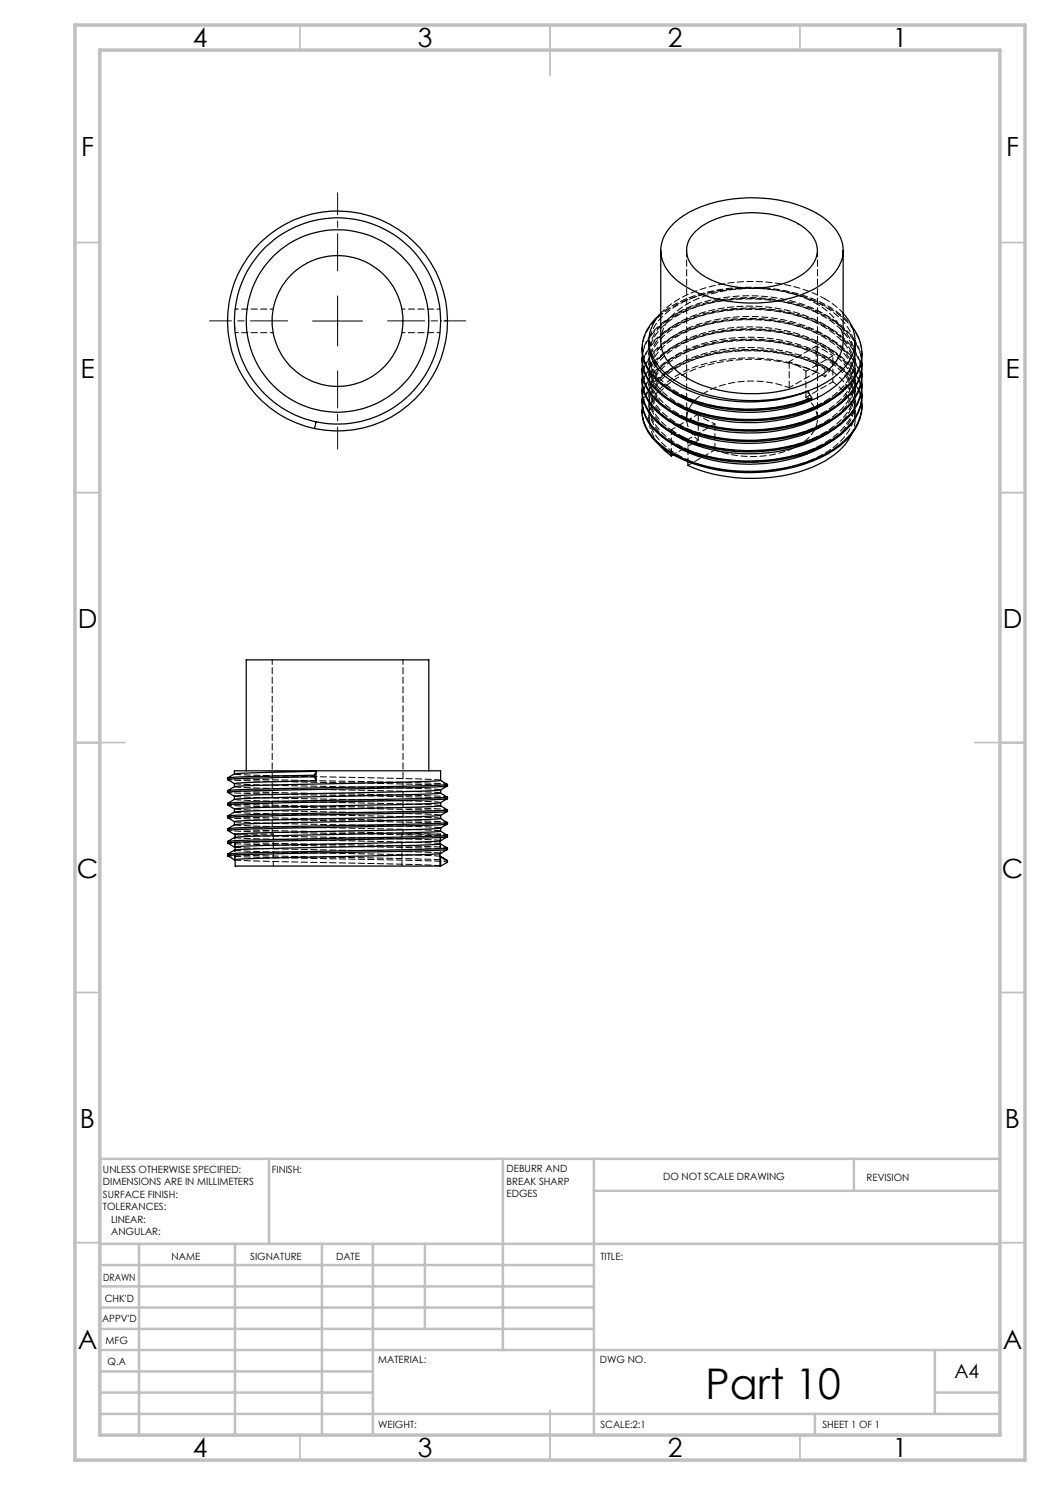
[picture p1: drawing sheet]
<svg xmlns="http://www.w3.org/2000/svg" width="210mm" height="297mm" viewBox="0 0 210 297" stroke-linecap="round" stroke-linejoin="round" font-family="sans-serif">
<path d="M67.5 54.2v-15.6M57.5 64.2h-15.6M67.5 74.2v15.6M77.5 64.2h15.6" fill="none" stroke="#000" stroke-width=".2" stroke-dasharray="15.2 1.3 1.3 1.3" stroke-dashoffset="7.8"/>
<path d="M67.5 59.2v10M62.5 64.2h10" fill="none" stroke="#000" stroke-width=".2"/>
<g fill="none" stroke="#c0c0c0" stroke-width=".35">
<path d="M60 5v5M110 5v10M160 5v5M15 48.5h5M200 48.5h5M15 98.5h5M200 98.5h5M15 148.5h10M195 148.5h10M15 198.5h5M200 198.5h5M15 248.5h5"/>
<path d="M200 248.5h5M60 287v5M110 282v10M160 287v5"/>
</g>
<g fill="none" stroke="#c0c0c0" stroke-width=".5">
<path d="M53.8 231.8v17M100.6 231.8v38.2M118.8 231.8v55.2M118.8 238.2h81.2M170.8 231.8v6.4M200 231.8h-180v55.2M20 248.8h180M20 257.3h98.8M20 253h98.8M27.8 248.8v38.2M47 248.8v38.2M64.4 248.8v38.2"/>
<path d="M74.6 248.8v38.2M85 248.8v17M20 265.8h98.8M20 261.5h98.8M20 278.5h54.6M20 274.3h54.6M20 270h180M187 278.5h13M187 270v12.8M20 282.8h180M163 282.8v4.2"/>
</g>
<path d="M15 5h190v287h-190zM20 10h180v277h-180z" fill="none" stroke="#c0c0c0" stroke-width=".7"/>
<g fill="none" stroke="#000" stroke-width=".25">
<path d="M132.2 50.1v18.1a8.2 8.2 0 0 0 4 6.6 25.9 25.9 0 0 0 16.4 3.9 21.5 21.5 0 0 0 13.9-5.5 7.2 7.2 0 0 0 2.1-5v-18.1M134.8 44.6a21.7 21.7 0 0 1 13.4-5 26.7 26.7 0 0 1 16.4 3.9 8.5 8.5 0 0 1 4 6.7 9 9 0 0 1-5 7.1 28.1 28.1 0 0 1-20.5 2.4 16.5 16.5 0 0 1-9.8-5.9 6.6 6.6 0 0 1 1-8.7zM139.1 46.2a16.7 16.7 0 0 1 11.7-3.7 16.4 16.4 0 0 1 10.8 3.7 4.9 4.9 0 0 1 0 7.7 16.7 16.7 0 0 1-11.6 3.7 16.5 16.5 0 0 1-10.9-3.7 5 5 0 0 1 0-7.7zM128.4 69.6a8.2 8.2 0 0 0 3 6.5 24.3 24.3 0 0 0 14 5.7 36.9 36.9 0 0 0 16.9-1.9v-.3M129.8 68.2a8.4 8.4 0 0 0 4.1 7.7 27.1 27.1 0 0 0 15.6 4.5 32 32 0 0 0 12.1-2.1l.7 1.3M131.9 63a8.1 8.1 0 0 0-2.7 9.8 14 14 0 0 0 7.3 6.4 35.3 35.3 0 0 0 25.8 .4M132.2 62.6a7.7 7.7 0 0 0 0 11.2 21.7 21.7 0 0 0 12.4 5.8 31.4 31.4 0 0 0 20.7-3.2 10.6 10.6 0 0 0 5.7-7.4 7.9 7.9 0 0 0-2.4-6.4M170.3 65.2a8.4 8.4 0 0 1-.2 11.3 21.2 21.2 0 0 1-11.2 6.3 35.5 35.5 0 0 1-22.4-1.5 13.4 13.4 0 0 1-7.8-7.4l-.2-1.2v-1.8M171 68.2a9.7 9.7 0 0 1-3.9 9 27.3 27.3 0 0 1-15.7 5.2 29 29 0 0 1-16.9-3.9M172.3 78.1a9.8 9.8 0 0 1-4.3 8.7 30.1 30.1 0 0 1-18.8 5.4 29.1 29.1 0 0 1-16.8-5.1 8.8 8.8 0 0 1-3.9-7.9M172.3 76a9.9 9.9 0 0 1-4.3 8.7 31.2 31.2 0 0 1-20.8 5.3 27.5 27.5 0 0 1-14.8-4.9 8.8 8.8 0 0 1-3.9-8M172.3 73.9a9.9 9.9 0 0 1-4.3 8.8 29.3 29.3 0 0 1-17 5.3 29.9 29.9 0 0 1-18.6-5 8.8 8.8 0 0 1-3.9-8"/>
<path d="M172.3 71.8a9.8 9.8 0 0 1-4.3 8.8 29.3 29.3 0 0 1-17 5.4 31.1 31.1 0 0 1-17.4-4.2 10.9 10.9 0 0 1-5.1-7v-1.8M172.4 79a9.9 9.9 0 0 1-4.4 8.1 27.7 27.7 0 0 1-15 5.2 32 32 0 0 1-19.4-4 10.6 10.6 0 0 1-5.1-7l-.1-1.3M172.4 76.9a9.9 9.9 0 0 1-4.4 8.1 29.3 29.3 0 0 1-17 5.4 30.8 30.8 0 0 1-17.4-4.2 9.7 9.7 0 0 1-5.2-8.1v-.1M172.4 74.8a9.9 9.9 0 0 1-4.4 8.1 29.3 29.3 0 0 1-17 5.4 31.1 31.1 0 0 1-17.4-4.2 10.6 10.6 0 0 1-5.1-7l-.1-1.2M172.4 72.8a9.8 9.8 0 0 1-4.4 8 29.8 29.8 0 0 1-18.8 5.4 28.8 28.8 0 0 1-16.8-5 9.1 9.1 0 0 1-4-7.4M172.4 70.7a9.9 9.9 0 0 1-4.4 8.1 31.2 31.2 0 0 1-20.8 5.3 28.3 28.3 0 0 1-14.8-5 9.1 9.1 0 0 1-4-7.4M63.2 84.3l-.3 1.4a22 22 0 0 1-13.4-34.2 22 22 0 0 1 36.7 1.2 22 22 0 0 1-15.5 33.3 21.5 21.5 0 0 1-7.8-.3M131.8 89l2.4 2.2M134.2 90.7v.5M134.4 88.8l3.2 1.7M134.4 86.7l3.2 1.7M134.7 90.9l-.5 .3"/>
<path d="M136.6 89.8l-.2 .1M137.6 88.2v.2M137.6 90.3v.2M165.8 86.5a31.9 31.9 0 0 1-25.2 3l-3-1.1M165.8 84.4a31.2 31.2 0 0 1-21.9 3.8 23.7 23.7 0 0 1-9.4-3.5M165.8 82.3a29.6 29.6 0 0 1-18.1 4.2 26.6 26.6 0 0 1-13.2-3.9M165.8 80.3a29.9 29.9 0 0 1-18.1 4.2 27.1 27.1 0 0 1-13.2-4M165.8 88.5a30.3 30.3 0 0 1-16 4.3 31.9 31.9 0 0 1-12.2-2.3M170.4 86.7a14.1 14.1 0 0 1-7.8 6.7 33.4 33.4 0 0 1-25-.3v-.7M172.3 80.1a9.8 9.8 0 0 1-4.3 8.8 29.3 29.3 0 0 1-17 5.4 31.1 31.1 0 0 1-17.4-4.2 10.6 10.6 0 0 1-5.1-7v-1.9M172.4 81.1a9.9 9.9 0 0 1-4.4 8 31.2 31.2 0 0 1-20.8 5.3 28.3 28.3 0 0 1-14.8-4.9 9.1 9.1 0 0 1-4-7.4M45.5 158.5l1.4 .8"/>
<path d="M45.5 155.9l1.4 .8M46.9 159.9l-1.4 .8v.3M46.9 157.3l-1.4 .8v.4M46.9 154.8l-1.4 .8v.3M46.9 154.8v-.6h41.2v1.9l-.5 .1-35.3 .9-5.4 .2M49.2 154.2v-22.2h36.6v22.2M62.9 155l-13 .3-4.4 .3M62.9 155.4l-13 .2-4.4 .3M62.9 155v.4M62.9 155.4l.3 .8M63.2 154.3l-13.2 .3-3.1 .2M63.2 156.2l-15.3 .4-1 .1v.6"/>
<path d="M63.2 154.3l-.3 .7M63.2 154.3v1.9M88 158.6l1.5 .8a1019.7 1019.7 0 0 1-35.6 .9l-6 .2-2.4 .2M88 156l1.5 .9a1019.7 1019.7 0 0 1-35.6 .9l-6 .1-2.4 .2M88.1 158l-7 .3-17.9 .4a207.5 207.5 0 0 0-16.3 .5v.7M88.1 158v.6l-1.8 .2-34 .8-5.4 .3M89.5 157.2a1011.8 1011.8 0 0 1-35.6 .9l-6 .2-2.4 .2M89.5 159.4v.3M89.5 156.9v.3l-1.4 .8M89.5 159.7l-1.4 .8M89.5 159.7a1019.7 1019.7 0 0 1-35.6 1l-6 .1-2.4 .2M45.5 171.2l1.5 .8"/>
<path d="M45.5 168.6l1.5 .9M45.5 166.1l1.5 .8M45.5 163.5l1.4 .9M45.5 161l1.4 .8M46.9 165l-1.4 .8v.3M46.9 162.4l-1.4 .8v.3M46.9 161.8v.6M46.9 166.9h.1M46.9 166.9h.1v.6M47 167.5l-1.5 .8v.3M47 170l-1.5 .8v.4M47 169.4h-.1"/>
<path d="M47 171.9h-.1M47 169.4v.6M88 168.8l-7.5 .4-27.7 .5-5.8 .3M88 168.7l.1 .1h-.1M88 168.2l-7.5 .3-27.7 .6-5.8 .3M88 170.7l-7.5 .4-27.7 .5-5.8 .3M88 173.2h.1M88 170.7v2.5h-41v-1.3M88 168.2v.6M88 166.2l1.5 .8a1019.7 1019.7 0 0 1-35.6 1l-6 .1-2.4 .2M88 163.7l1.5 .8a1019.7 1019.7 0 0 1-35.6 .9l-6 .2-2.4 .2M88 161.1l1.5 .9a1019.7 1019.7 0 0 1-35.6 .9l-6 .1-2.4 .2"/>
<path d="M88.1 168.8l1.4 .8a1019.7 1019.7 0 0 1-35.6 .9l-6 .1-2.4 .2M88.1 163.1l-5.8 .3-19.1 .4a207.4 207.4 0 0 0-16.3 .5v.7M88.1 160.5l-5.2 .3-28.3 .6-7.7 .4M88.1 171.3h-.1l1.5 .8M88.1 165.6v.7l-1.8 .1-34 .8-5.3 .3M88.1 163.1v.6l-1.8 .2-34 .8-5.4 .3M88.1 160.5v.7l-1.8 .1-34 .8-5.4 .3M88.1 171.3l1.4 .8M88.1 165.6l-7.7 .4-28.4 .6-5.1 .3M88.1 171.3v1.9M89.5 169.6v.3M89.5 167v.4"/>
<path d="M89.5 164.5v.3M89.5 162v.3M89.5 162.3l-1.4 .8M89.5 164.8l-1.4 .8M89.5 167.4l-1.5 .8M89.5 169.9l-1.5 .8M89.5 169.9a1019.7 1019.7 0 0 1-35.6 .9l-6 .2-2.4 .2M89.5 167.4a1019.7 1019.7 0 0 1-35.6 .9l-6 .1-2.4 .2M89.5 164.8a1019.7 1019.7 0 0 1-35.6 .9l-6 .2-2.4 .2M89.5 162.3a1019.7 1019.7 0 0 1-35.6 .9l-6 .1-2.4 .2M89.5 172.1v.3l-1.4 .8"/>
<circle cx="67.5" cy="64.2" r="13.1"/>
<circle cx="67.5" cy="64.2" r="20.6"/>
<circle cx="67.5" cy="64.2" r="18.3"/>
</g>
<path d="M89.5 64.2h-1.4M166 74.1a34.5 34.5 0 0 0-30.7-.7 11.8 11.8 0 0 0-6.8 7.7l-.1 1.2M170.3 65.1a20.8 20.8 0 0 0-11-6.4 35.2 35.2 0 0 0-24 2l-1.3 .7-2.1 1.6M88 168.2v-1.4" fill="none" stroke="#000" stroke-width=".2" stroke-dasharray="1.3 .6" stroke-dashoffset=".7"/>
<g fill="none" stroke="#000" stroke-width=".2" stroke-dasharray="1.3 .6">
<path d="M137.3 50.1v33.7M46.9 65.4l.1 .4M47 66.5h.1M47 61.8h.1M88 66.5h.1M88.1 64.2h.1M129.8 76.8v.5M129.8 74.7v.5M129.8 72.6v.5M129.8 70.5v.6M129.8 78.8v.6M163.2 70.3v.5"/>
<path d="M163.2 72.3v.5M163.2 74.4h.1M166 74.1v-.2M166.6 72.8v-.5M171 70a9.4 9.4 0 0 0-4.1-7.3 27.5 27.5 0 0 0-16.3-5.1M171 72.1v-.5M171 74.2v-.6M171 76.2v-.5M171 78.3v-.5M62.9 84.3h.3M62.9 85.7h.1M129.8 80.9v.5"/>
<path d="M134.3 88.6l.2 .1M134.3 86.5l.2 .2M134.3 90.7v-.5M134.3 88.6v-.5M134.3 86.5v-.5M134.3 86h.1M137.6 87.9v.3M137.6 89.9v.4M137.6 92v.3M163.5 83.8v-33.7M171 80.4v-.5M46.9 159.2h.1"/>
<path d="M46.9 156.7h.1M46.9 159.9h.1M46.9 157.3h.1M46.9 154.8h.1M88 158.6h.1M88 156h.1M88.1 157.9l-5.5-.2-30.8-.7-4.9-.3M88.1 158.6l-4.3-.3-30.9-.7-6-.2M88.1 156.1l-4.3-.3-30.9-.7-6-.3M88.1 158h.1M46.9 164.3h.1M46.9 161.8h.1"/>
<path d="M46.9 164.9h.1M46.9 162.4h.1M46.9 166.8h.1M46.9 166.8v.1M47 170.1l-.1-.1M47 167.5h-.1M88 166.8h.1M88 166.2h.1M88 163.6h.1M88 161.1h.1M88.1 168.8l-.1-.1M88.1 170.6h-.1"/>
<path d="M88.1 165.6l-4.8-.3-30.8-.7-5.5-.3M88.1 166.2l-4.3-.2-30.9-.7-6-.3M88.1 163.7l-4.3-.3-30.9-.7-6-.3M88.1 161.1l-4.3-.2-30.9-.7-6-.3M88.1 168.1h-.1M88.1 160.5l-4.9-.3-29.6-.6-6.6-.3M88.1 160.5h.1M88.1 163.1v-.1M88.1 165.6h.1"/>
</g>
<g fill="none" stroke="#000" stroke-width=".2" stroke-dasharray="1.3 .6" stroke-dashoffset=".6">
<path d="M47 61.8h7.7M47 66.5h7.7M80.4 61.8h7.6M80.4 66.5h7.6M161.2 74.3a12.3 12.3 0 0 0-3.4-2M163.2 72.8a32.9 32.9 0 0 0-26.7 .1 11.4 11.4 0 0 0-6.6 7.3v.3a6.9 6.9 0 0 0 .8 4.3 11.6 11.6 0 0 0 3.6 3.8M163.2 70.8a32.9 32.9 0 0 0-26.7 0 11.4 11.4 0 0 0-6.6 7.3v.3a6.9 6.9 0 0 0 .8 4.3 11.6 11.6 0 0 0 3.6 3.8M163.2 70.3a32.9 32.9 0 0 0-26.7 0 11.4 11.4 0 0 0-6.6 7.3v.3a6.9 6.9 0 0 0 .8 4.3 11.6 11.6 0 0 0 3.6 3.8M163.2 72.3a32.9 32.9 0 0 0-26.7 .1 11.4 11.4 0 0 0-6.6 7.3v.2a6.9 6.9 0 0 0 .8 4.4 11.6 11.6 0 0 0 3.6 3.8M163.2 74.4a32.9 32.9 0 0 0-26.7 .1 11.4 11.4 0 0 0-6.6 7.3v.2a6.9 6.9 0 0 0 .8 4.4 11.6 11.6 0 0 0 3.6 3.8M165 73.8l-1.8-1M165 75.3l-1.8-.9"/>
<path d="M166.6 72.8l-3.4-2M166.6 76.4v-2.1M166.6 71.2l-3.4-2M166.6 72.3l-3.4-2M166.6 74.3l-3.4-2M168.7 68.2a8.7 8.7 0 0 0-4.7-7l-.7-.4M172.4 70.9a9.8 9.8 0 0 0-4-7.5 25.5 25.5 0 0 0-11.1-4.9M134.3 88.1l3.3 1.8M134.3 90.2l3.3 1.8M134.7 90.9l1.7-1M139.6 82.8a12.3 12.3 0 0 0 3.4 2M165.9 88.5a10.5 10.5 0 0 0 5.1-7.2 9.4 9.4 0 0 0-4.4-8.5"/>
<path d="M89.4 159.4l-5.5-.3-19.5-.4a283.5 283.5 0 0 1-18.9-.6M89.4 156.8l-5.5-.2-19.5-.4a283.5 283.5 0 0 1-18.9-.6M47 166.8h7.7M80.4 166.8h7.6M88.1 168.1v-1.3M89.4 172.1l-5.5-.3-19.5-.4a283 283 0 0 1-18.9-.6M89.4 169.5l-5.5-.2-19.5-.4a283 283 0 0 1-18.9-.6M89.4 167l-5.5-.3-19.5-.4a283 283 0 0 1-18.9-.6M89.4 164.4l-5.5-.2-19.5-.4a283 283 0 0 1-18.9-.6M89.4 161.9l-5.5-.3-19.5-.4a283 283 0 0 1-18.9-.5"/>
</g>
<path d="M163.2 74.4a32.9 32.9 0 0 0-26.6 .5 11.5 11.5 0 0 0-6.7 7.9 7.7 7.7 0 0 0 1.9 6.1M134.3 86l2.4 1.5M140 80.4a33.8 33.8 0 0 0 21.6-.6M88 171.3l-4.8-.3-29.4-.6-6.8-.3M88 168.7l-4.8-.2-29.4-.7-6.8-.3M88 168.1l-4.8-.3-29.4-.6-6.8-.3M88 170.6l-4.8-.2-29.4-.7-6.8-.3M88 173.2l-4.8-.3-29.4-.6-6.8-.3M88.1 163l-6.7-.3-29.5-.6-4.9-.3" fill="none" stroke="#000" stroke-width=".2" stroke-dasharray="1.3 .6" stroke-dashoffset=".1"/>
<g fill="none" stroke="#000" stroke-width=".2" stroke-dasharray="1.3 .6" stroke-dashoffset=".5">
<path d="M163.2 69.2v1.1M163.3 60.8a28.4 28.4 0 0 0-26.1 .2 9 9 0 0 0-5 7.2M166 73.9l-1-.1M166.6 72.3v-1.1M172.3 78a10.9 10.9 0 0 0-5.1-7.4 31.5 31.5 0 0 0-19.3-4.8 26.6 26.6 0 0 0-16.2 5.6 8.9 8.9 0 0 0-3.2 5.7M172.3 76a10.9 10.9 0 0 0-5.1-7.5 31.5 31.5 0 0 0-19.3-4.8 26.6 26.6 0 0 0-16.2 5.7 8.9 8.9 0 0 0-3.2 5.6M172.3 73.9a10.9 10.9 0 0 0-5.1-7.5 31.5 31.5 0 0 0-19.3-4.8 26.6 26.6 0 0 0-16.2 5.7 8.9 8.9 0 0 0-3.2 5.6M172.3 71.8a10.9 10.9 0 0 0-5.1-7.5 31.5 31.5 0 0 0-19.3-4.7 26.6 26.6 0 0 0-16.2 5.6 8.9 8.9 0 0 0-3.2 5.7M172.4 73a9.8 9.8 0 0 0-4-7.5 28.6 28.6 0 0 0-16.7-5.7 31.6 31.6 0 0 0-17.7 4 10.2 10.2 0 0 0-5.6 8.2M172.4 75.1a9.8 9.8 0 0 0-4-7.5 28.6 28.6 0 0 0-16.7-5.7 31.6 31.6 0 0 0-17.7 3.9 10.3 10.3 0 0 0-5.6 8.1v.1M172.4 77.2a9.8 9.8 0 0 0-4-7.6 28.6 28.6 0 0 0-16.7-5.6 31.6 31.6 0 0 0-17.7 3.9 10.3 10.3 0 0 0-5.6 8.1v.1M172.4 79.2a9.8 9.8 0 0 0-4-7.5 28.6 28.6 0 0 0-16.7-5.7 31.6 31.6 0 0 0-17.7 4 10.3 10.3 0 0 0-5.6 8.1v.1"/>
<path d="M136.7 87.5l.9 .4M172.3 80.1a10.9 10.9 0 0 0-5.1-7.5 31.5 31.5 0 0 0-19.3-4.7 26.6 26.6 0 0 0-16.2 5.6 8.9 8.9 0 0 0-3.2 5.7M172.4 81.3a9.8 9.8 0 0 0-4-7.5 28.6 28.6 0 0 0-16.7-5.7 31.6 31.6 0 0 0-17.7 4 10.3 10.3 0 0 0-5.6 8.1v.1M89.5 159.7a1011.4 1011.4 0 0 0-35.9-.9l-8-.3M89.5 157.2a1011.4 1011.4 0 0 0-35.9-.9l-8-.4M89.5 172.4a1011.4 1011.4 0 0 0-35.9-.9l-8-.3M89.5 169.9a1011.4 1011.4 0 0 0-35.9-.9l-8-.4M89.5 167.3a1011.4 1011.4 0 0 0-35.9-.9l-8-.3M89.5 164.8a1011.4 1011.4 0 0 0-35.9-.9l-8-.4M89.5 162.3a1011.4 1011.4 0 0 0-35.9-1l-8-.3"/>
</g>
<path d="M148.4 57.7a28.6 28.6 0 0 0-15.6 4.8 9.3 9.3 0 0 0-4.4 7.4M165 59.8a32.3 32.3 0 0 0-28.8-.2l-2.1 1.3-1.9 1.7M165.8 86.5a10.9 10.9 0 0 0 5.2-7.1 9.1 9.1 0 0 0-4.1-8.4 28 28 0 0 0-17.7-5.1 26.8 26.8 0 0 0-15.6 4.7 8 8 0 0 0-3.4 8.8 10.7 10.7 0 0 0 4.4 5.2M165.8 84.4a10.9 10.9 0 0 0 5.2-7.1 9.1 9.1 0 0 0-4.1-8.4 28 28 0 0 0-17.7-5.1 26.8 26.8 0 0 0-15.6 4.7 8 8 0 0 0-3.4 8.9 10.7 10.7 0 0 0 4.4 5.2M165.8 82.3a10.9 10.9 0 0 0 5.2-7.1 9.1 9.1 0 0 0-4.1-8.4 28 28 0 0 0-17.7-5.1 26.8 26.8 0 0 0-15.6 4.8 8 8 0 0 0-3.4 8.8 10.7 10.7 0 0 0 4.4 5.2M165.8 80.2a10.9 10.9 0 0 0 5.2-7.1 9.1 9.1 0 0 0-4.1-8.4 28 28 0 0 0-17.7-5 26.8 26.8 0 0 0-15.6 4.7 8 8 0 0 0-3.4 8.8 10.7 10.7 0 0 0 4.4 5.2M170.4 86.7a7.7 7.7 0 0 0-2.1-8.9l-1.7-1.4M54.4 131.9v34.9M54.7 166.8v6.4M80.4 173.2v-6.4M80.6 166.8v-34.9" fill="none" stroke="#000" stroke-width=".2" stroke-dasharray="1.3 .6" stroke-dashoffset=".3"/>
<path d="M46.9 167.5v1.9M46.9 170v1.9M47 167.4v1.9M47 170v1.9M88 170.7v-1.9M88.1 170.7v-2" fill="none" stroke="#000" stroke-width=".2" stroke-dasharray="1.3 .6" stroke-dashoffset="1"/>
<path d="M157.8 72.3v5.2M161.2 79.5v-5.2M139.6 88v-5.2M140 88.7a32.7 32.7 0 0 0 25-2.2 11.5 11.5 0 0 0 5.9-7.3 8.6 8.6 0 0 0-3-7.9 25.4 25.4 0 0 0-15.8-5.9 28.6 28.6 0 0 0-18.2 4.5 8.4 8.4 0 0 0-4 8.2 11 11 0 0 0 6.1 6.9 32.3 32.3 0 0 0 28.8-.5 11.6 11.6 0 0 0 6.2-7.9 9 9 0 0 0-3.6-7.8 26.6 26.6 0 0 0-16.2-5.5 29.1 29.1 0 0 0-16.8 4.1 8.9 8.9 0 0 0-4.5 8.2 10.3 10.3 0 0 0 5.5 7l3.9 1.8M140 84.6a32.7 32.7 0 0 0 25-2.3 11.5 11.5 0 0 0 5.9-7.3 8.6 8.6 0 0 0-3.1-7.9 25.5 25.5 0 0 0-15.8-5.8 30 30 0 0 0-17.1 3.7 9.8 9.8 0 0 0-5.1 7.1 8.5 8.5 0 0 0 3.9 7.3 27 27 0 0 0 16.4 4.6 28.6 28.6 0 0 0 16.6-4.9 9.3 9.3 0 0 0 4.2-8.8 11.4 11.4 0 0 0-5.8-7.3 32.5 32.5 0 0 0-27-1.7 13.9 13.9 0 0 0-7.6 6.3 7.2 7.2 0 0 0 1.9 8.5 18.1 18.1 0 0 0 6.9 4.1M143 84.8v5.2" fill="none" stroke="#000" stroke-width=".2" stroke-dasharray="1.3 .6" stroke-dashoffset="-.1"/>
<path d="M149.9 57.6a28.6 28.6 0 0 0-15.1 3.9 9.3 9.3 0 0 0-5 7.5M157.8 77.5a20.5 20.5 0 0 0-17.2 1.3 5.9 5.9 0 0 0-3.2 5.7 6.1 6.1 0 0 0 2.2 3.5M157.8 72.3l5.4-3.1M157.8 77.5l5.4-3.1M161.2 79.5l5.4-3.1M161.2 74.3l5.4-3.1M162.4 79.8h-.8M129.8 83v.8M134.3 86l5.3-3.2M137.6 87.9l5.4-3.1M137.6 93.1l5.4-3.1M143 90a20.5 20.5 0 0 0 17.2-1.2 5.9 5.9 0 0 0 3.2-5.8 6.1 6.1 0 0 0-2.2-3.5" fill="none" stroke="#000" stroke-width=".2" stroke-dasharray="1.3 .6" stroke-dashoffset=".4"/>
<path d="M166 73.9a34.5 34.5 0 0 0-30.7-.8 11.8 11.8 0 0 0-6.8 7.7v.4M168.7 62.6l-1.7-1.5-2-1.3M134.3 86l2.4 1.5M136.7 87.5l2.6 1M137.6 89.9a32.9 32.9 0 0 0 26.7-1 11.8 11.8 0 0 0 6.7-7.9v-.1a7.6 7.6 0 0 0-.9-4.6 12.2 12.2 0 0 0-3.5-4M137.6 92a32.9 32.9 0 0 0 26.7-1 11.8 11.8 0 0 0 6.7-8 7.6 7.6 0 0 0-.9-4.6 12.2 12.2 0 0 0-3.5-4.1" fill="none" stroke="#000" stroke-width=".2" stroke-dasharray="1.3 .6" stroke-dashoffset=".2"/>
<path d="M161.6 79.8v-1.5M163.2 70.8v1.5M163.2 72.8v1.6M165 73.8v1.5M165 75.3l1-1.2M166.6 74.3v-1.5M134.3 90.2v-1.6M134.3 88.1v-1.6M136.6 89.8l3-1.8M137.6 88.4v1.5M137.6 90.5v1.5" fill="none" stroke="#000" stroke-width=".2" stroke-dasharray="1.3 .6" stroke-dashoffset=".8"/>
<path d="M171 83.8v-1.9" fill="none" stroke="#000" stroke-width=".2" stroke-dasharray="1.3 .6" stroke-dashoffset=".9"/>
<text font-size="8.5" x="141.1" y="279.7">Part 10</text>
<g font-size="5.3">
<text x="38.5" y="9.5">4</text>
<text x="83.5" y="9.5">3</text>
<text x="133.6" y="9.5">2</text>
<text x="178.6" y="9.5">1</text>
<text x="16.2" y="31.3">F</text>
<text x="201.2" y="31.3">F</text>
<text x="16.1" y="75.5">E</text>
<text x="201.1" y="75.5">E</text>
<text x="15.5" y="125.5">D</text>
<text x="200.5" y="125.5">D</text>
<text x="15.4" y="175.5">C</text>
<text x="200.4" y="175.5">C</text>
<text x="16" y="225.5">B</text>
<text x="201" y="225.5">B</text>
<text x="15.5" y="269.8">A</text>
<text x="200.5" y="269.8">A</text>
<text x="38.5" y="291.5">4</text>
<text x="83.5" y="291.5">3</text>
<text x="133.6" y="291.5">2</text>
<text x="178.6" y="291.5">1</text>
</g>
<text font-size="3.9" x="190.9" y="275.5">A4</text>
<g font-size="2">
<text x="20.6" y="234.6">UNLESS OTHERWISE SPECIFIED:</text>
<text x="20.6" y="237.1">DIMENSIONS ARE IN MILLIMETERS</text>
<text x="20.6" y="239.6">SURFACE FINISH:</text>
<text x="54.4" y="234.6">FINISH:</text>
<text x="101.3" y="234.5">DEBURR AND</text>
<text x="101.3" y="237">BREAK SHARP</text>
<text x="101.3" y="239.5">EDGES</text>
<text x="132.6" y="236">DO NOT SCALE DRAWING</text>
<text x="173.3" y="236.2">REVISION</text>
<text x="20.6" y="242.1">TOLERANCES:</text>
<text x="22.2" y="244.6">LINEAR:</text>
<text x="22.2" y="247.1">ANGULAR:</text>
<text x="34.3" y="252">NAME</text>
<text x="50" y="251.9">SIGNATURE</text>
<text x="67.2" y="251.9">DATE</text>
<text x="120.1" y="251.9">TITLE:</text>
<text x="20.6" y="256.1">DRAWN</text>
<text x="20.9" y="260.3">CHK'D</text>
<text x="20.4" y="264.4">APPV'D</text>
<text x="21.1" y="268.8">MFG</text>
<text x="21.5" y="273">Q.A</text>
<text x="75.6" y="272.5">MATERIAL:</text>
<text x="120" y="272.5">DWG NO.</text>
<text x="75.6" y="285.5">WEIGHT:</text>
<text x="120.1" y="285.6">SCALE:2:1</text>
<text x="164.5" y="285.6">SHEET 1 OF 1</text>
</g>
</svg>
